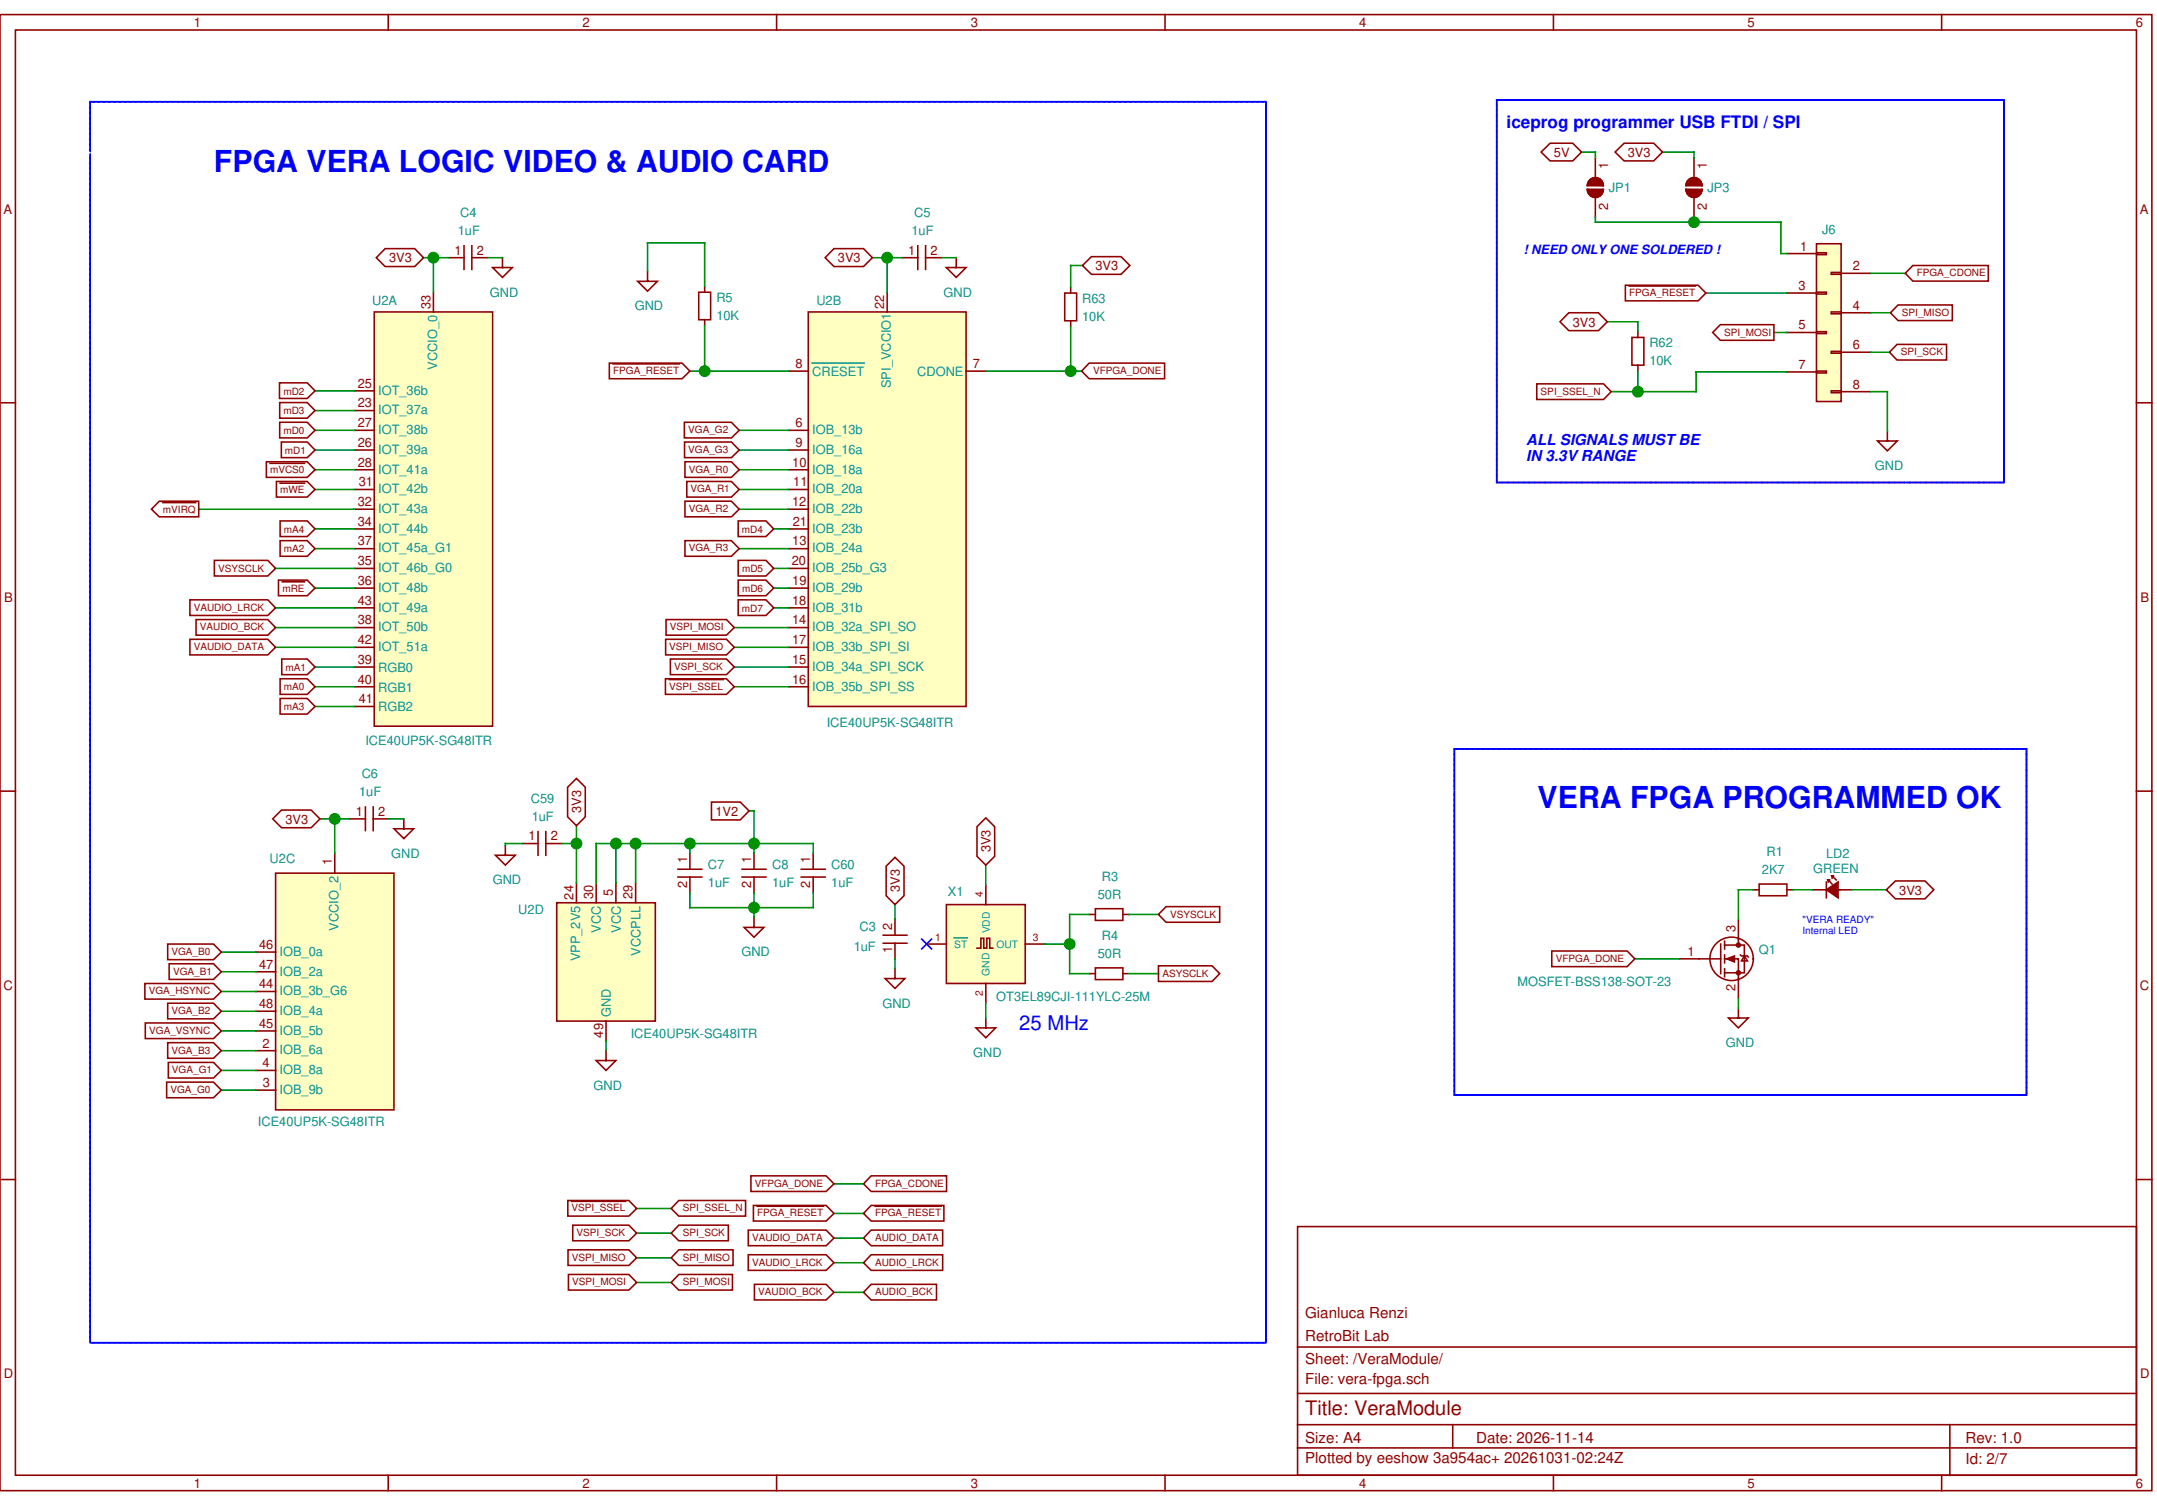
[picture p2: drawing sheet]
<svg xmlns="http://www.w3.org/2000/svg" width="231mm" height="161mm" viewBox="0 0 231 161" stroke-linecap="round" stroke-linejoin="round" font-family="sans-serif">
<g fill="#900000">
<path d="M185.3 102.9l.8-.3v.6z"/>
<circle cx="186.5" cy="104.4" r=".21"/>
<circle cx="186.5" cy="101.4" r=".21"/>
</g>
<g fill="#ffffc2">
<path d="M40.2 33.5h12.7v44.4h-12.7z"/>
<path d="M86.7 33.5h17v42.3h-17z"/>
<path d="M29.6 93.7h12.7v25.4h-12.7z"/>
<path d="M59.7 96.9h10.6v12.7h-10.6z"/>
<path d="M101.5 97.1h8.5v8.4h-8.5z"/>
</g>
<path d="M195.9 95.5l1.3-.9v1.7z" fill="#900000"/>
<path d="M194.9 26.1h2.6v17h-2.6z" fill="#ffffc2"/>
<g fill="#900000" stroke="#900000" stroke-width=".17">
<path d="M170.6 19.3a.85 .85 0 0 1 .9-.2 .85 .85 0 0 1 .5 .8h-1.7l.1-.3z"/>
<path d="M170.3 20.3h1.7a.85 .85 0 0 1-.8 .9 .85 .85 0 0 1-.9-.9z"/>
<path d="M181.2 19.3a.85 .85 0 0 1 .9-.2 .85 .85 0 0 1 .5 .8h-1.7l.1-.3z"/>
<path d="M180.9 20.3h1.7a.85 .85 0 0 1-.9 .9 .85 .85 0 0 1-.8-.9z"/>
</g>
<g fill="none" stroke="#900000" stroke-width=".17">
<path d="M0 1.6h230.9v158.3h-230.9zM1.7 3.2h227.5v155.1h-227.5zM41.6 1.6v1.6M83.3 1.6v1.6M125 1.6v1.6M166.7 1.6v1.6M170.3 19.9a.85 .85 0 0 1 .9-.8 .85 .85 0 0 1 .8 .8h-1.7M171.2 17v2.1M180.9 19.9a.85 .85 0 0 1 .9-.8 .85 .85 0 0 1 .8 .8M180.9 19.9h1.7M181.7 17v2.1M208.3 1.6v1.6"/>
<path d="M40.2 33.5h12.7v44.4h-12.7zM46.5 31.4v2.1M48.1 27.6h1.7M49.8 26.4v2.5M50.6 26.4v2.5M50.6 27.6h1.7M53.9 27.6v1.1h1.1l-1.1 1.1-1-1.1h1M69.5 29.1v1.1h1l-1 1-1.1-1h1.1M75 31.4h1.2v2.9h-1.2zM75.6 30.7v.7M75.6 34.3v.6M84.6 39.8h2.1"/>
<path d="M86.7 33.5h17v42.3h-17zM95.2 31.4v2.1M96.8 27.6h1.7M98.5 26.4v2.5M99.3 27.6h1.7M99.3 26.4v2.5M102.6 27.6v1.1h1.1l-1.1 1.1-1.1-1.1h1.1M103.7 39.8h2.1M114.2 31.4h1.3v3h-1.3zM114.9 30.8v.6M114.9 34.4v.7M170.3 20.3a.85 .85 0 0 0 .9 .9 .85 .85 0 0 0 .8-.9h-1.7"/>
<path d="M171.2 21.2v2.1M175.1 36.2h1.3v3h-1.3zM175.7 35.6v.6M175.7 39.2v.6M181.7 21.2v2.1M182.6 20.3h-1.7a.85 .85 0 0 0 .8 .9 .85 .85 0 0 0 .9-.9M191.7 27.2h3.2M191.7 31.4h3.2M191.7 35.7h3.2M191.7 39.9h3.2M194.9 39.8h1v.2h-1zM194.9 35.6h1v.2h-1z"/>
<path d="M194.9 31.4h1v.2h-1zM194.9 27.1h1v.2h-1zM194.9 26.1h2.6v17h-2.6zM196.5 37.7h1v.2h-1zM196.5 33.5h1v.2h-1zM196.5 29.2h1v.2h-1zM197.5 29.3h3.2M197.5 33.6h3.2M197.5 37.8h3.2M0 43.2h1.7M38 44.1h2.2M38 41.9h2.2"/>
<path d="M38 48.3h2.2M38 46.2h2.2M38 50.4h2.2M38 52.5h2.2M38 54.6h2.2M38 56.8h2.2M38 58.9h2.2M84.6 48.3h2.1M84.6 46.2h2.1M84.6 50.4h2.1M84.6 52.5h2.1M84.6 54.6h2.1"/>
<path d="M84.6 56.8h2.1M84.6 58.9h2.1M196.5 41.9h1v.2h-1zM197.5 42h3.2M202.5 46.3v1h1.1l-1.1 1.1-1.1-1.1h1.1M229.2 43.2h1.7M38 61h2.2M38 63.1h2.2M38 67.3h2.2M38 71.6h2.2M38 73.7h2.2M38 75.8h2.2"/>
<path d="M38 69.5h2.2M38 65.2h2.2M84.6 61h2.1M84.6 63.1h2.1M84.6 67.3h2.1M84.6 71.6h2.1M84.6 73.7h2.1M84.6 69.5h2.1M84.6 65.2h2.1M0 84.9h1.7M29.6 93.7h12.7v25.4h-12.7zM35.9 91.6v2.1"/>
<path d="M37.5 87.9h1.7M39.2 86.6v2.5M40 86.6v2.5M40 87.9h1.7M43.3 87.9v1h1.1l-1.1 1.1-1-1.1h1M54.2 90.7v1.1h1.1l-1.1 1-1-1h1M56 90.5h1.7M57.7 89.2v2.6M58.6 89.2v2.6M58.6 90.5h1.7M59.7 96.9h10.6v12.7h-10.6zM61.8 94.7v2.2"/>
<path d="M64 94.7v2.2M66.1 94.7v2.2M68.2 94.7v2.2M72.7 94.1h2.6M72.7 93.3h2.6M74 91.6v1.7M74 94.1v1.7M79.6 94.1h2.6M79.6 93.3h2.6M80.9 98.4v1.1h1.1l-1.1 1.1-1.1-1.1h1.1M80.9 91.6v1.7M80.9 94.1v1.7"/>
<path d="M86 94.1h2.5M86 93.3h2.5M87.2 91.6v1.7M87.2 94.1v1.7M96 98.6v1.7M101.5 97.1h8.5v8.4h-8.5zM105.8 94.9v2.2M116.9 98.1h.6M117.5 97.5h3v1.3h-3zM120.5 98.1h.6M186.5 98.6v2.8M188.1 95.5h.6"/>
<path d="M188.7 94.9h3v1.2h-3zM191.7 95.5h.6M194.4 95.5h4.3M195.9 95.5l1.3-.9v1.7zM195.9 94.6v1.7M196.1 94.6v-.2h.3h-.3l.5 .5M196.6 94.2v-.2h.2h-.2l.4 .4M229.2 84.9h1.7M27.5 112.7h2.1M27.5 117h2.1M27.5 114.9h2.1M27.5 106.4h2.1"/>
<path d="M27.5 110.6h2.1M27.5 102.2h2.1M27.5 104.3h2.1M27.5 108.5h2.1M65 112.7v1.1h1.1l-1.1 1.1-1-1.1h1M65 109.6v2.1M94.8 100.3h2.5M94.8 101.2h2.5M96 103.9v1.1h1.1l-1.1 1.1-1-1.1h1M96 101.2v1.7M99.4 101.3h2.1M104.8 101.7h.4v-1h.3v1h.4v-1h.3v1h.3"/>
<path d="M105.8 109.2v1.1h1l-1 1-1.1-1h1.1M105.8 105.5v2.1M110 101.3h2.1M116.9 104.5h.6M117.5 103.8h3v1.3h-3zM120.5 104.5h.6M180.2 102.9h4.4M184.6 101.3v3.2M185 102.9h1.5v4.2M185 101.4h2.1v3h-2.1M185 101v.8M185 102.5v.8"/>
<path d="M185 103.9v.9M185.3 102.9l.8-.3v.6zM186.5 108.2v1h1.1l-1.1 1.1-1-1.1h1M186.7 102.5l.1 .1h.7l.1 .1M187.1 102.6l.4 .5h-.7zM0 126.6h1.7M139.2 131.6h90v26.7h-90zM229.2 126.6h1.7M41.6 158.3v1.6M83.3 158.3v1.6M125 158.3v1.6M139.2 144.5h90"/>
<path d="M139.2 149.5h90M139.2 152.9h90M139.2 155.4h90M155.9 152.9v2.5M166.7 158.3v1.6M208.3 158.3v1.6M209.2 152.9v5.4"/>
<circle cx="185.8" cy="102.9" r="2.33"/>
<circle cx="186.5" cy="104.4" r=".21"/>
<circle cx="186.5" cy="101.4" r=".21"/>
</g>
<path d="M9.7 16.3v-5.4h126.1v133.2h-126.1v-13.4M9.7 16.5v114.1M204.4 51.8h-43.8v-41.1h54.4v41.1h-10.5M156 84.8v-4.5h61.4v37.2h-61.4v-32.6" fill="none" stroke="#00f" stroke-width=".17"/>
<path d="M87.1 39h5.6M102.4 100.6h1.4" fill="none" stroke="#009090" stroke-width=".17"/>
<path d="M45.4 27.6h2.7M46.5 27.6v3.8M52.3 27.6h1.6M96.8 27.6h-1.6v3.8M101 27.6h1.6M37.5 87.9h-1.6v3.7M41.7 87.9h1.6" fill="none" stroke="#009000" stroke-width=".17"/>
<circle cx="46.5" cy="27.6" r=".64" fill="#009000"/>
<path d="M93.6 27.6h1.6" fill="none" stroke="#009000" stroke-width=".17"/>
<circle cx="95.2" cy="27.6" r=".64" fill="#009000"/>
<path d="M34.3 87.9h1.6" fill="none" stroke="#009000" stroke-width=".17"/>
<circle cx="35.9" cy="87.9" r=".64" fill="#009000"/>
<path d="M61.8 90.5v4.2M66.1 94.7v-4.2h2.1v4.2" fill="none" stroke="#009000" stroke-width=".17"/>
<circle cx="68.2" cy="90.5" r=".64" fill="#009000"/>
<path d="M68.2 90.5h5.8v1.1M80.9 90.5v1.1" fill="none" stroke="#009000" stroke-width=".17"/>
<circle cx="74" cy="90.5" r=".64" fill="#009000"/>
<g fill="none" stroke="#009000" stroke-width=".17">
<path d="M75.6 34.9v4.9h9M33.8 46.2h4.2M33.8 48.3h4.2M33.8 41.9h4.2M33.8 44.1h4.2M33.8 56.8h4.2M33.8 58.9h4.2M33.8 50.4h4.2M33.8 52.5h4.2M79.3 46.2h5.3M79.3 48.3h5.3M79.3 58.9h5.3"/>
<path d="M79.3 50.4h5.3M79.3 52.5h5.3M79.3 54.6h5.3M83 56.8h1.6M29.6 61h8.4M29.6 65.2h8.4M29.6 67.3h8.4M29.6 69.5h8.4M33.8 63.1h4.2M33.8 73.7h4.2M33.8 71.6h4.2M33.8 75.8h4.2"/>
<path d="M78.8 73.7h5.8M78.8 71.6h5.8M78.8 67.3h5.8M78.8 69.5h5.8M83 61h1.6M83 63.1h1.6M83 65.2h1.6M60.3 90.5h1.5M74 90.5h6.9M74 95.8v1.6M80.9 95.8v1.6M105.8 92.8v2.1"/>
<path d="M116.9 98.1h-2.1v3.2h-2.7M121.1 98.1h3.2M188.1 95.5h-1.6v3.1M192.3 95.5h2.1M23.7 106.4h3.8M23.7 110.6h3.8M23.7 102.2h3.8M23.7 104.3h3.8M23.7 108.5h3.8M23.7 112.7h3.8M23.7 117h3.8M23.7 114.9h3.8"/>
<path d="M65 111.7v1M96 102.9v1M105.8 107.6v1.6M121.1 104.5h3.2M175.4 102.9h4.8M186.5 107.1v1.1M68.3 129.7h3.7M68.3 132.3h3.7M68.3 135h3.7M68.3 137.6h3.7M89.5 138.7h3.1M89.5 135.5h3.1"/>
<path d="M89.5 132.8h3.1M89.5 130.2h3.1"/>
</g>
<circle cx="114.8" cy="101.3" r=".64" fill="#009000"/>
<path d="M56 90.5h-1.8v.2M61.8 88.6v1.9M198.7 95.5h3.7M114.8 101.3v3.2h2.1M89.5 127h3.1" fill="none" stroke="#009000" stroke-width=".17"/>
<circle cx="61.8" cy="90.5" r=".64" fill="#009000"/>
<path d="M75.6 26.1v4.6M64 90.5h2.1" fill="none" stroke="#009000" stroke-width=".17"/>
<circle cx="66.1" cy="90.5" r=".64" fill="#009000"/>
<path d="M64 90.5v4.2M87.2 95.8v1.6h-6.3" fill="none" stroke="#009000" stroke-width=".17"/>
<circle cx="80.9" cy="97.4" r=".64" fill="#009000"/>
<path d="M80.9 90.5h6.3v1.1" fill="none" stroke="#009000" stroke-width=".17"/>
<circle cx="80.9" cy="90.5" r=".64" fill="#009000"/>
<path d="M175.7 39.8v2.2M190.3 35.7h1.4M191.1 23.8v3.4h.6M191.7 39.9h-9.7v2.1h-9.1M74 97.4h6.9v1M80.4 87h.5v3.5M96 97.1v1.5" fill="none" stroke="#009000" stroke-width=".17"/>
<circle cx="175.7" cy="42" r=".64" fill="#009000"/>
<path d="M105.8 39.8h10.2M114.9 35.1v4.7M116.1 28.5h-1.2v2.3M172.4 34.5h3.3v1.1M200.7 33.6h2.1M200.7 37.8h2M200.7 42h1.8v4.3" fill="none" stroke="#009000" stroke-width=".17"/>
<circle cx="114.9" cy="39.8" r=".64" fill="#009000"/>
<path d="M74 39.8h1.6" fill="none" stroke="#009000" stroke-width=".17"/>
<circle cx="75.6" cy="39.8" r=".64" fill="#009000"/>
<path d="M75.6 26.1h-6.1v3M171.2 23.3v.5h10.5v-.5M183 31.4h8.7M200.7 29.3h3.7" fill="none" stroke="#009000" stroke-width=".17"/>
<circle cx="181.7" cy="23.8" r=".64" fill="#009000"/>
<path d="M169.7 16.3h1.5v.7M178.4 16.3h3.3v.7M181.7 23.8h9.4M21.3 54.6h16.7" fill="none" stroke="#009000" stroke-width=".17"/>
<path d="M98.9 100.8l1 1M99.9 100.8l-1 1" fill="none" stroke="#00f" stroke-width=".17"/>
<g fill="none" stroke="#900000" stroke-width=".17">
<path d="M165.3 16.3l1-.9h2.4l1 .9-1 1h-2.4zM173.3 16.3l1-.9h3.1l1 .9-1 1h-3.1zM41.3 26.7h3.2l.9 .9-.9 1h-3.2l-.9-1zM65.4 39h7.8l.8 .8-.8 .8h-7.8zM65.8 39h7.1M89.5 26.7h3.1l1 .9-1 1h-3.1l-1-1zM116.1 28.5l1-1h3.2l.9 1-.9 .9h-3.2zM116.9 39h8v1.6h-8l-.9-.8zM168.3 33.6h3.2l.9 .9-.9 1h-3.2l-.9-1zM174.4 30.6h7.8l.8 .8-.8 .9h-7.8zM174.8 30.7h7.1M184.6 34.8h5.7v1.7h-5.7l-.8-.8z"/>
<path d="M203.5 37h5.3v1.6h-5.3l-.8-.8zM203.6 32.7h5.9v1.7h-5.9l-.8-.8zM205.2 28.5h8.1v1.7h-8.1l-.8-.9zM17.1 53.8h4.2v1.7h-4.2l-.9-.9zM17.5 53.9h3.5M28.6 49.5h4.4l.8 .9-.8 .8h-4.4zM29 49.7h3.7M29.7 51.7h3.3l.8 .8-.8 .8h-3.3zM30 41.1h3l.8 .8-.8 .9h-3zM30 43.2h3l.8 .9-.8 .8h-3zM30 45.3h3l.8 .9-.8 .8h-3zM30.1 55.9h2.9l.8 .9-.8 .8h-2.9z"/>
<path d="M30.1 58h2.9l.8 .9-.8 .8h-2.9zM30.1 51.8h2.6M30.2 47.4h2.8l.8 .9-.8 .8h-2.8zM73.4 45.3h5.1l.8 .9-.8 .8h-5.1zM73.4 47.4h5.1l.8 .9-.8 .8h-5.1zM73.5 58h5l.8 .9-.8 .8h-5zM73.5 53.8h5l.8 .8-.8 .9h-5zM73.5 49.5h5l.8 .9-.8 .8h-5zM73.7 51.7h4.8l.8 .8-.8 .8h-4.8zM79.2 55.9h3l.8 .9-.8 .8h-3zM164.9 41.2h7.1l.9 .8-.9 .9h-7.1zM20.4 64.4h8.3l.9 .8-.9 .8h-8.3z"/>
<path d="M20.4 68.6h8.3l.9 .9-.9 .8h-8.3zM21 66.5h7.7l.9 .8-.9 .9h-7.7zM23 60.1h5.7l.9 .9-.9 .8h-5.7zM29.9 62.2h3.1l.8 .9-.8 .8h-3.1zM30.1 72.8h2.9l.8 .9-.8 .8h-2.9zM30.1 74.9h2.9l.8 .9-.8 .8h-2.9zM30.2 70.7h2.8l.8 .9-.8 .8h-2.8zM30.3 62.4h2.4M71.4 72.8h6.5l.9 .9-.9 .8h-6.5zM71.4 68.6h6.5l.9 .9-.9 .8h-6.5zM71.5 66.5h6.4l.9 .8-.9 .9h-6.4zM71.8 72.9h5.8"/>
<path d="M71.9 70.7h6l.9 .9-.9 .8h-6zM79.2 64.4h3l.8 .8-.8 .8h-3zM79.2 62.2h3l.8 .9-.8 .8h-3zM79.2 60.1h3l.8 .9-.8 .8h-3zM30.2 86.9h3.2l.9 1-.9 .9h-3.2l-.9-.9zM61.8 83.5l1 1v3.1l-1 1-.9-1v-3.1zM76.3 86.1h3.1l1 .9-1 1h-3.1zM95.1 92.9l.9-.9 1 .9v3.2l-1 1-.9-1zM105.8 87.8l.9 .9v3.2l-.9 .9-1-.9v-3.2zM125.1 97.3h5.8v1.7h-5.8l-.8-.9zM202.4 95.5l1-1h3.1l1 1-1 .9h-3.1zM15.5 105.5h7.4l.8 .9-.8 .8h-7.4z"/>
<path d="M15.6 109.8h7.3l.8 .8-.8 .8h-7.3zM17.9 116.1h5l.8 .9-.8 .8h-5zM18 101.3h4.9l.8 .9-.8 .8h-4.9zM18 107.6h4.9l.8 .9-.8 .8h-4.9zM18 111.9h4.9l.8 .8-.8 .9h-4.9zM18.1 114h4.8l.8 .9-.8 .8h-4.8zM18.1 103.4h4.8l.8 .9-.8 .8h-4.8zM124.3 103.6h5.7l.9 .9-.9 .8h-5.7zM166.5 102h8.1l.8 .9-.8 .8h-8.1zM60.9 128.8h6.6l.8 .9-.8 .8h-6.6zM60.9 134.1h6.6l.8 .9-.8 .8h-6.6zM61 136.7h6.5l.8 .9-.8 .8h-6.5z"/>
<path d="M61.3 128.9h5.8M61.4 131.5h6.1l.8 .8-.8 .8h-6.1zM72.8 128.8h7.2v1.7h-7.2l-.8-.8zM72.8 131.5h5.3v1.6h-5.3l-.8-.8zM72.8 134.1h5.8v1.7h-5.8l-.8-.8zM72.8 136.7h5.8v1.7h-5.8l-.8-.8zM80.3 134.6h8.3l.9 .9-.9 .8h-8.3zM80.3 132h8.3l.9 .8-.9 .9h-8.3zM80.6 126.2h8l.9 .8-.9 .8h-8zM80.8 129.3h7.8l.9 .9-.9 .8h-7.8zM80.9 137.8h7.7l.9 .9-.9 .8h-7.7zM81.2 129.4h7.1"/>
<path d="M93.5 137.8h7v1.7h-7l-.9-.8zM93.5 134.6h7.6v1.7h-7.6l-.9-.8zM93.5 132h7.6v1.7h-7.6l-.9-.9zM93.5 129.3h7.8v1.7h-7.8l-.9-.8zM93.5 126.2h8.1v1.6h-8.1l-.9-.8zM93.9 129.4h7.1"/>
</g>
<g font-size="3.2" fill="#00f">
<text x="23" y="18.5">FPGA VERA LOGIC VIDEO &amp; AUDIO CARD</text>
<text x="165" y="86.7">VERA FPGA PROGRAMMED OK</text>
</g>
<text font-size="2.2" fill="#00f" x="109.4" y="110.5">25 MHz</text>
<text font-size="2.1" fill="#900000" x="140" y="151.8">Title: VeraModule</text>
<text font-size="1.8" fill="#00f" x="161.6" y="13.8">iceprog programmer USB FTDI / SPI</text>
<g font-size="1.6" fill="#00f">
<text x="163.8" y="47.7">ALL SIGNALS MUST BE</text>
<text x="163.8" y="49.4">IN 3.3V RANGE</text>
</g>
<g font-size="1.6" fill="#900000">
<text x="140" y="141.4">Gianluca Renzi</text>
<text x="140" y="143.9">RetroBit Lab</text>
<text x="140" y="146.4">Sheet: /VeraModule/</text>
<text x="140" y="148.5">File: vera-fpga.sch</text>
<text x="140" y="154.8">Size: A4</text>
<text x="158.4" y="154.8">Date: 2026-11-14</text>
<text x="210.9" y="154.8">Rev: 1.0</text>
<text x="140" y="157">Plotted by eeshow 3a954ac+ 20261031-02:24Z</text>
<text x="210.9" y="157.1">Id: 2/7</text>
</g>
<g font-size="1.4" fill="#900000">
<text x="20.8" y="2.9">1</text>
<text x="62.5" y="2.9">2</text>
<text x="104.2" y="2.9">3</text>
<text x="145.8" y="2.9">4</text>
<text x="187.5" y="2.9">5</text>
<text x="229.2" y="2.9">6</text>
<text x="166.7" y="16.8">5V</text>
<text x="174.6" y="16.8">3V3</text>
<text x=".4" y="22.9">A</text>
<text x="172.6" y="22.6" transform="rotate(-90 172.6 22.6)">2</text>
<text x="172.6" y="18.2" transform="rotate(-90 172.6 18.2)">1</text>
<text x="183.1" y="22.6" transform="rotate(-90 183.1 22.6)">2</text>
<text x="183.1" y="18.2" transform="rotate(-90 183.1 18.2)">1</text>
<text x="229.6" y="22.9">A</text>
<text x="41.7" y="28.2">3V3</text>
<text x="48.8" y="27.3">1</text>
<text x="51.2" y="27.3">2</text>
<text x="89.9" y="28.2">3V3</text>
<text x="97.4" y="27.3">1</text>
<text x="99.8" y="27.3">2</text>
<text x="117.5" y="29">3V3</text>
<text x="193.1" y="26.9">1</text>
<text x="198.8" y="29">2</text>
<text x="46.2" y="33.1" transform="rotate(-90 46.2 33.1)">33</text>
<text x="94.9" y="33.1" transform="rotate(-90 94.9 33.1)">22</text>
<text x="168.7" y="35">3V3</text>
<text x="193" y="35.4">5</text>
<text x="193" y="31.1">3</text>
<text x="198.8" y="33.2">4</text>
<text x="38.4" y="41.6">25</text>
<text x="85.3" y="39.5">8</text>
<text x="104.4" y="39.5">7</text>
<text x="193" y="39.6">7</text>
<text x="198.8" y="41.7">8</text>
<text x="198.8" y="37.5">6</text>
<text x="38.4" y="45.8">27</text>
<text x="38.4" y="47.9">26</text>
<text x="38.4" y="43.7">23</text>
<text x="85.3" y="45.8">6</text>
<text x="85.3" y="47.9">9</text>
<text x="38.4" y="50.1">28</text>
<text x="38.5" y="52.2">31</text>
<text x="85" y="50.1">10</text>
<text x="85.1" y="52.2">11</text>
<text x="38.4" y="56.4">34</text>
<text x="38.4" y="58.5">37</text>
<text x="38.4" y="54.3">32</text>
<text x="85" y="54.3">12</text>
<text x="85" y="58.5">13</text>
<text x="85.1" y="56.4">21</text>
<text x=".4" y="64.6">B</text>
<text x="38.4" y="60.6">35</text>
<text x="38.4" y="62.8">36</text>
<text x="38.4" y="64.9">43</text>
<text x="85" y="60.6">20</text>
<text x="85" y="64.9">18</text>
<text x="85" y="62.8">19</text>
<text x="229.7" y="64.6">B</text>
<text x="38.4" y="69.1">42</text>
<text x="38.4" y="67">38</text>
<text x="38.4" y="71.2">39</text>
<text x="85" y="67">14</text>
<text x="85" y="69.1">17</text>
<text x="85" y="71.2">15</text>
<text x="38.4" y="73.3">40</text>
<text x="38.5" y="75.5">41</text>
<text x="85" y="73.3">16</text>
<text x="30.6" y="88.4">3V3</text>
<text x="38.2" y="87.5">1</text>
<text x="40.6" y="87.5">2</text>
<text x="62.4" y="87.2" transform="rotate(-90 62.4 87.2)">3V3</text>
<text x="76.8" y="87.5">1V2</text>
<text x="35.6" y="92.8" transform="rotate(-90 35.6 92.8)">1</text>
<text x="56.7" y="90.2">1</text>
<text x="59.1" y="90.2">2</text>
<text x="73.7" y="95.3" transform="rotate(-90 73.7 95.3)">2</text>
<text x="73.7" y="92.6" transform="rotate(-90 73.7 92.6)">1</text>
<text x="80.6" y="95.3" transform="rotate(-90 80.6 95.3)">2</text>
<text x="80.6" y="92.6" transform="rotate(-90 80.6 92.6)">1</text>
<text x="86.9" y="95.3" transform="rotate(-90 86.9 95.3)">2</text>
<text x="86.9" y="92.6" transform="rotate(-90 86.9 92.6)">1</text>
<text x="96.5" y="95.7" transform="rotate(-90 96.5 95.7)">3V3</text>
<text x="106.3" y="91.5" transform="rotate(-90 106.3 91.5)">3V3</text>
<text x="203.8" y="96">3V3</text>
<text x="27.8" y="101.8">46</text>
<text x="61.5" y="96.5" transform="rotate(-90 61.5 96.5)">24</text>
<text x="63.6" y="96.5" transform="rotate(-90 63.6 96.5)">30</text>
<text x="65.8" y="96.1" transform="rotate(-90 65.8 96.1)">5</text>
<text x="67.9" y="96.5" transform="rotate(-90 67.9 96.5)">29</text>
<text x="95.7" y="99.8" transform="rotate(-90 95.7 99.8)">2</text>
<text x="186.2" y="100" transform="rotate(-90 186.2 100)">3</text>
<text x=".4" y="106.2">C</text>
<text x="27.8" y="106.1">44</text>
<text x="27.8" y="103.9">47</text>
<text x="95.7" y="102.2" transform="rotate(-90 95.7 102.2)">1</text>
<text x="181" y="102.6">1</text>
<text x="186.2" y="106.4" transform="rotate(-90 186.2 106.4)">2</text>
<text x="229.6" y="106.2">C</text>
<text x="27.8" y="110.3">45</text>
<text x="27.8" y="108.2">48</text>
<text x="28.2" y="112.4">2</text>
<text x="64.7" y="111.3" transform="rotate(-90 64.7 111.3)">49</text>
<text x="28.2" y="114.5">4</text>
<text x="28.2" y="116.6">3</text>
<text x=".4" y="147.9">D</text>
<text x="229.6" y="147.9">D</text>
<text x="20.8" y="159.6">1</text>
<text x="62.5" y="159.6">2</text>
<text x="104.2" y="159.6">3</text>
<text x="145.8" y="159.6">4</text>
<text x="187.5" y="159.6">5</text>
<text x="229.2" y="159.6">6</text>
</g>
<g font-size="1.4" fill="#009090">
<text x="49.4" y="23.3">C4</text>
<text x="98.1" y="23.3">C5</text>
<text x="172.6" y="20.6">JP1</text>
<text x="183.2" y="20.6">JP3</text>
<text x="49.1" y="25.2">1uF</text>
<text x="97.8" y="25.2">1uF</text>
<text x="195.5" y="25.1">J6</text>
<text x="39.9" y="32.7">U2A</text>
<text x="52.6" y="31.8">GND</text>
<text x="68.1" y="33.3">GND</text>
<text x="76.9" y="34.3">10K</text>
<text x="76.9" y="32.4">R5</text>
<text x="87.6" y="32.7">U2B</text>
<text x="101.2" y="31.8">GND</text>
<text x="116.1" y="34.4">10K</text>
<text x="116.1" y="32.5">R63</text>
<text x="46.9" y="39.7" transform="rotate(-90 46.9 39.7)">VCCIO_0</text>
<text x="87.1" y="40.3">CRESET</text>
<text x="95.6" y="41.6" transform="rotate(-90 95.6 41.6)">SPI_VCCIO1</text>
<text x="98.4" y="40.3">CDONE</text>
<text x="177" y="39.2">10K</text>
<text x="177" y="37.2">R62</text>
<text x="40.6" y="44.5">IOT_37a</text>
<text x="40.6" y="42.3">IOT_36b</text>
<text x="40.6" y="46.6">IOT_38b</text>
<text x="87.1" y="46.6">IOB_13b</text>
<text x="40.6" y="48.7">IOT_39a</text>
<text x="40.6" y="50.8">IOT_41a</text>
<text x="40.6" y="52.9">IOT_42b</text>
<text x="87.1" y="50.8">IOB_18a</text>
<text x="87.1" y="52.9">IOB_20a</text>
<text x="87.1" y="48.7">IOB_16a</text>
<text x="201.1" y="50.4">GND</text>
<text x="40.6" y="55">IOT_43a</text>
<text x="40.6" y="57.2">IOT_44b</text>
<text x="40.6" y="59.3">IOT_45a_G1</text>
<text x="87.1" y="55">IOB_22b</text>
<text x="87.1" y="59.3">IOB_24a</text>
<text x="87.1" y="57.2">IOB_23b</text>
<text x="40.6" y="61.4">IOT_46b_G0</text>
<text x="40.6" y="63.5">IOT_48b</text>
<text x="40.6" y="65.6">IOT_49a</text>
<text x="87.1" y="65.6">IOB_31b</text>
<text x="87.1" y="63.5">IOB_29b</text>
<text x="87.1" y="61.4">IOB_25b_G3</text>
<text x="40.6" y="67.7">IOT_50b</text>
<text x="40.6" y="69.9">IOT_51a</text>
<text x="87.1" y="67.7">IOB_32a_SPI_SO</text>
<text x="87.1" y="72">IOB_34a_SPI_SCK</text>
<text x="87.1" y="69.9">IOB_33b_SPI_SI</text>
<text x="40.6" y="72.1">RGB0</text>
<text x="40.6" y="74.2">RGB1</text>
<text x="40.6" y="76.3">RGB2</text>
<text x="87.1" y="74.1">IOB_35b_SPI_SS</text>
<text x="88.7" y="78">ICE40UP5K-SG48ITR</text>
<text x="38.8" y="83.5">C6</text>
<text x="39.2" y="79.9">ICE40UP5K-SG48ITR</text>
<text x="38.5" y="85.4">1uF</text>
<text x="56.9" y="86.2">C59</text>
<text x="57" y="88.1">1uF</text>
<text x="28.9" y="92.6">U2C</text>
<text x="42" y="92">GND</text>
<text x="52.9" y="94.9">GND</text>
<text x="76" y="95.1">1uF</text>
<text x="76" y="93.2">C7</text>
<text x="82.8" y="95.1">1uF</text>
<text x="82.8" y="93.2">C8</text>
<text x="89.2" y="95.1">1uF</text>
<text x="89.2" y="93.2">C60</text>
<text x="118.2" y="94.5">R3</text>
<text x="189" y="93.8">2K7</text>
<text x="189.5" y="91.9">R1</text>
<text x="194.5" y="93.7">GREEN</text>
<text x="195.9" y="92.1">LD2</text>
<text x="36.3" y="99.9" transform="rotate(-90 36.3 99.9)">VCCIO_2</text>
<text x="55.6" y="98.1">U2D</text>
<text x="64.5" y="100.1" transform="rotate(-90 64.5 100.1)">VCC</text>
<text x="66.6" y="100.1" transform="rotate(-90 66.6 100.1)">VCC</text>
<text x="92.2" y="99.9">C3</text>
<text x="101.7" y="96.1">X1</text>
<text x="117.8" y="96.4">50R</text>
<text x="118.2" y="100.9">R4</text>
<text x="30" y="106.8">IOB_3b_G6</text>
<text x="30" y="102.6">IOB_0a</text>
<text x="30" y="104.7">IOB_2a</text>
<text x="62.3" y="103.1" transform="rotate(-90 62.3 103.1)">VPP_2V5</text>
<text x="68.7" y="102.6" transform="rotate(-90 68.7 102.6)">VCCPLL</text>
<text x="79.5" y="102.6">GND</text>
<text x="91.6" y="102">1uF</text>
<text x="106.9" y="107.4">OT3EL89CJI-111YLC-25M</text>
<text x="117.8" y="102.8">50R</text>
<text x="162.8" y="105.8">MOSFET-BSS138-SOT-23</text>
<text x="188.7" y="102.4">Q1</text>
<text x="30" y="113.1">IOB_6a</text>
<text x="30" y="111">IOB_5b</text>
<text x="30" y="108.9">IOB_4a</text>
<text x="65.5" y="109.1" transform="rotate(-90 65.5 109.1)">GND</text>
<text x="67.7" y="111.3">ICE40UP5K-SG48ITR</text>
<text x="94.7" y="108.1">GND</text>
<text x="104.4" y="113.4">GND</text>
<text x="185.2" y="112.3">GND</text>
<text x="30" y="117.4">IOB_9b</text>
<text x="30" y="115.3">IOB_8a</text>
<text x="63.7" y="116.9">GND</text>
<text x="27.7" y="120.9">ICE40UP5K-SG48ITR</text>
</g>
<text font-size="1.4" fill="#00f" x="163.4" y="27.3">! NEED ONLY ONE SOLDERED !</text>
<g font-size="1.1" fill="#900000">
<text x="205.6" y="29.6">FPGA_CDONE</text>
<text x="174.8" y="31.8">FPGA_RESET</text>
<text x="185" y="36">SPI_MOSI</text>
<text x="204.1" y="33.9">SPI_MISO</text>
<text x="65.8" y="40.1">FPGA_RESET</text>
<text x="117.3" y="40.1">VFPGA_DONE</text>
<text x="203.9" y="38.1">SPI_SCK</text>
<text x="30.4" y="42.3">mD2</text>
<text x="30.4" y="46.6">mD0</text>
<text x="30.4" y="44.4">mD3</text>
<text x="73.8" y="46.5">VGA_G2</text>
<text x="165.3" y="42.3">SPI_SSEL_N</text>
<text x="29" y="50.8">mVCS0</text>
<text x="30.1" y="52.9">mWE</text>
<text x="30.6" y="48.7">mD1</text>
<text x="73.8" y="48.6">VGA_G3</text>
<text x="73.9" y="50.7">VGA_R0</text>
<text x="74.1" y="52.8">VGA_R1</text>
<text x="17.5" y="55">mVIRQ</text>
<text x="30.5" y="57.2">mA4</text>
<text x="30.5" y="59.3">mA2</text>
<text x="73.9" y="54.9">VGA_R2</text>
<text x="73.9" y="59.2">VGA_R3</text>
<text x="79.6" y="57.2">mD4</text>
<text x="20.8" y="65.5">VAUDIO_LRCK</text>
<text x="23.4" y="61.4">VSYSCLK</text>
<text x="30.3" y="63.5">mRE</text>
<text x="79.6" y="65.6">mD7</text>
<text x="79.6" y="63.5">mD6</text>
<text x="79.6" y="61.4">mD5</text>
<text x="20.8" y="69.8">VAUDIO_DATA</text>
<text x="21.4" y="67.6">VAUDIO_BCK</text>
<text x="30.6" y="72">mA1</text>
<text x="71.8" y="69.8">VSPI_MISO</text>
<text x="71.9" y="67.6">VSPI_MOSI</text>
<text x="72.3" y="71.9">VSPI_SCK</text>
<text x="30.5" y="74.1">mA0</text>
<text x="30.5" y="76.2">mA3</text>
<text x="71.8" y="74">VSPI_SSEL</text>
<text x="100.3" y="101">1</text>
<text x="105.5" y="96.3" transform="rotate(-90 105.5 96.3)">4</text>
<text x="110.8" y="101">3</text>
<text x="125.5" y="98.5">VSYSCLK</text>
<text x="16" y="106.7">VGA_HSYNC</text>
<text x="18.4" y="102.5">VGA_B0</text>
<text x="18.6" y="104.6">VGA_B1</text>
<text x="105.5" y="106.8" transform="rotate(-90 105.5 106.8)">2</text>
<text x="124.7" y="104.9">ASYSCLK</text>
<text x="166.9" y="103.2">VFPGA_DONE</text>
<text x="16" y="110.9">VGA_VSYNC</text>
<text x="18.4" y="108.8">VGA_B2</text>
<text x="18.4" y="113">VGA_B3</text>
<text x="18.3" y="117.3">VGA_G0</text>
<text x="18.5" y="115.2">VGA_G1</text>
<text x="61.3" y="130">VSPI_SSEL</text>
<text x="73.2" y="130">SPI_SSEL_N</text>
<text x="81" y="127.3">VFPGA_DONE</text>
<text x="81.2" y="130.5">FPGA_RESET</text>
<text x="93.9" y="130.5">FPGA_RESET</text>
<text x="93.9" y="127.3">FPGA_CDONE</text>
<text x="61.3" y="135.3">VSPI_MISO</text>
<text x="61.4" y="137.9">VSPI_MOSI</text>
<text x="61.8" y="132.6">VSPI_SCK</text>
<text x="73.2" y="132.6">SPI_SCK</text>
<text x="73.2" y="135.3">SPI_MISO</text>
<text x="73.2" y="137.9">SPI_MOSI</text>
<text x="80.7" y="135.8">VAUDIO_LRCK</text>
<text x="80.7" y="133.1">VAUDIO_DATA</text>
<text x="93.9" y="135.8">AUDIO_LRCK</text>
<text x="93.9" y="133.1">AUDIO_DATA</text>
<text x="81.3" y="139">VAUDIO_BCK</text>
<text x="93.9" y="139">AUDIO_BCK</text>
</g>
<g font-size="1.1" fill="#009090">
<text x="102.4" y="101.7">ST</text>
<text x="106.2" y="100.1" transform="rotate(-90 106.2 100.1)">VDD</text>
<text x="106.9" y="101.7">OUT</text>
<text x="106.2" y="104.7" transform="rotate(-90 106.2 104.7)">GND</text>
</g>
<g font-size="1.1" fill="#00f">
<text x="193.4" y="99.1">&quot;VERA READY&quot;</text>
<text x="193.4" y="100.2">Internal LED</text>
</g>
</svg>
